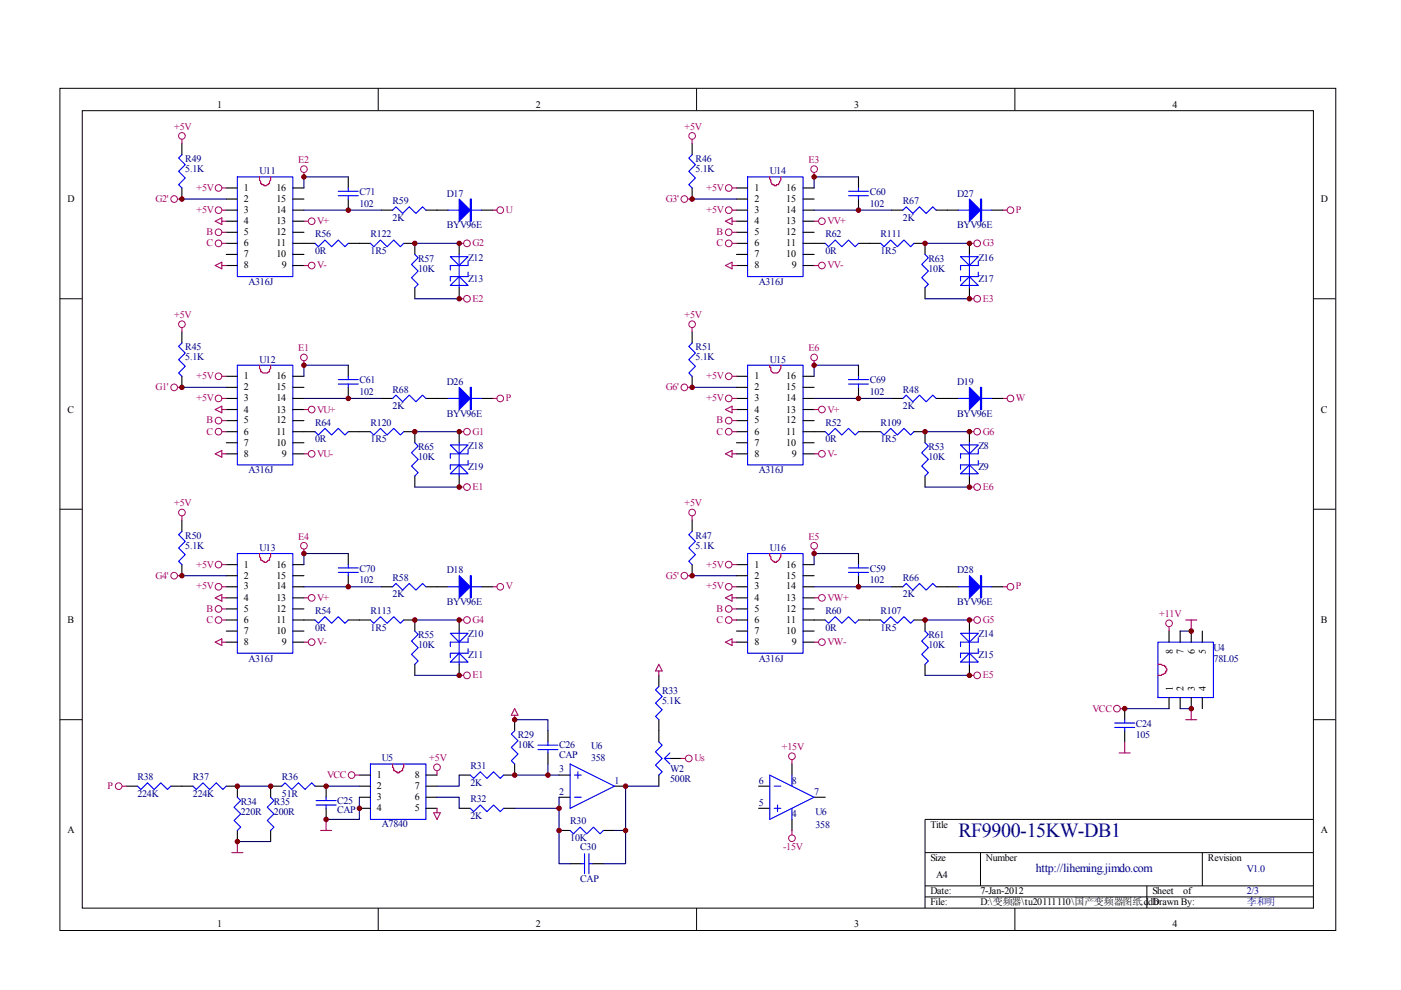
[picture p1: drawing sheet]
<svg xmlns="http://www.w3.org/2000/svg" width="297mm" height="210mm" viewBox="0 0 297 210" stroke-linecap="round" stroke-linejoin="round" font-family="sans-serif">
<g fill="none" stroke="#000" stroke-width=".21">
<path d="M12.7 18.7h270.5v178.6h-270.5zM80.2 18.7v4.7M147.7 18.7v4.7M215.2 18.7v4.7M17.4 23.5h261.1v169h-261.1zM12.7 63.3h4.7M278.4 63.3h4.7M12.7 108h4.7M278.4 108h4.7M12.7 152.6h4.7M278.4 152.6h4.7M278.4 173.7h-82.3v18.8"/>
<path d="M80.2 192.5v4.7M147.7 192.5v4.7M196.1 180.8h82.3M196.1 187.8h82.3M196.1 190.2h82.3M207.9 180.8v7M215.2 192.5v4.7M243.2 187.8v4.7M254.9 180.8v7"/>
</g>
<g fill="none" stroke="#00f" stroke-width=".23">
<path d="M38.6 32.8l-.7 .7 1.4 1.4-1.4 1.4 1.4 1.4-1.4 1.5 .7 .7M50.3 37.5h11.8v21.1h-11.8zM73.8 39.9v.7M146.7 32.8l-.7 .7 1.4 1.4-1.4 1.4 1.4 1.4-1.4 1.5 .7 .7M158.5 37.5h11.8v21.1h-11.8zM182 39.9v.7M66.8 51.6l.7 .7 1.4-1.4 1.4 1.4 1.4-1.4 1.4 1.4 .7-.7M71.7 40.6h4.3M71.7 41.5h4.3M73.8 41.5v.7M78.5 51.6l.8 .7 1.4-1.4 1.4 1.4 1.4-1.4 1.4 1.4 .7-.7M83.2 44.6l.8-.7 1.4 1.4 1.4-1.4 1.4 1.4 1.4-1.4 .7 .7"/>
<path d="M88 53.9l.7 .8-1.5 1.4 1.5 1.4-1.5 1.4 1.5 1.4-.7 .7M95 44.6h7.1M95.5 54.4h3.7l-1.8 1.9zM97.4 58.6l1.8 1.9h-3.7zM97.4 53.9v7.1M99.2 55.4v.9h-3.7v.9M99.2 57.7v.9h-3.7v1M175 51.6l.7 .7 1.4-1.4 1.4 1.4 1.4-1.4 1.4 1.4 .7-.7M179.9 40.6h4.2M179.9 41.5h4.2M182 41.5v.7M186.7 51.6l.7 .7 1.4-1.4 1.4 1.4 1.5-1.4 1.4 1.4 .7-.7"/>
<path d="M191.4 44.6l.7-.7 1.4 1.4 1.5-1.4 1.4 1.4 1.4-1.4 .7 .7M196.1 53.9l.7 .8-1.4 1.4 1.4 1.4-1.4 1.4 1.4 1.4-.7 .7M203.2 44.6h7M203.6 54.4h3.8l-1.9 1.9zM205.5 53.9v7.1M207.4 55.4v.9h-3.8v.9M207.4 57.7v.9h-3.8v1M38.6 72.7l-.7 .7 1.4 1.5-1.4 1.4 1.4 1.4-1.4 1.4 .7 .7M50.3 77.4h11.8v21.2h-11.8zM73.8 79.8v.7M146.7 72.7l-.7 .7 1.4 1.5-1.4 1.4 1.4 1.4-1.4 1.4 .7 .7M158.5 77.4h11.8v21.2h-11.8z"/>
<path d="M182 79.8v.7M203.6 60.5l1.9-1.9 1.9 1.9zM66.8 91.5l.7 .7 1.4-1.4 1.4 1.4 1.4-1.4 1.4 1.4 .7-.7M71.7 80.5h4.3M71.7 81.4h4.3M73.8 81.4v.7M78.5 91.5l.8 .7 1.4-1.4 1.4 1.4 1.4-1.4 1.4 1.4 .7-.7M83.2 84.5l.8-.7 1.4 1.4 1.4-1.4 1.4 1.4 1.4-1.4 .7 .7M88 93.9l.7 .7-1.5 1.4 1.5 1.4-1.5 1.4 1.5 1.4-.7 .7M95 84.5h7.1M95.5 94.3h3.7l-1.8 1.9zM97.4 93.9v7"/>
<path d="M99.2 95.3v.9h-3.7v1M99.2 97.6v1h-3.7v.9M175 91.5l.7 .7 1.4-1.4 1.4 1.4 1.4-1.4 1.4 1.4 .7-.7M179.9 80.5h4.2M179.9 81.4h4.2M182 81.4v.7M186.7 91.5l.7 .7 1.4-1.4 1.4 1.4 1.5-1.4 1.4 1.4 .7-.7M191.4 84.5l.7-.7 1.4 1.4 1.5-1.4 1.4 1.4 1.4-1.4 .7 .7M196.1 93.9l.7 .7-1.4 1.4 1.4 1.4-1.4 1.4 1.4 1.4-.7 .7M203.2 84.5h7M203.6 94.3h3.8l-1.9 1.9zM205.5 93.9v7"/>
<path d="M207.4 95.3v.9h-3.8v1M207.4 97.6v1h-3.8v.9M38.6 112.7l-.7 .7 1.4 1.4-1.4 1.4 1.4 1.4-1.4 1.4 .7 .7M50.3 117.4h11.8v21.1h-11.8zM73.8 119.7v.7M95.5 100.4l1.9-1.8 1.8 1.8zM146.7 112.7l-.7 .7 1.4 1.4-1.4 1.4 1.4 1.4-1.4 1.4 .7 .7M158.5 117.4h11.8v21.1h-11.8zM182 119.7v.7M203.6 100.4l1.9-1.8 1.9 1.8zM66.8 131.5l.7 .7 1.4-1.4 1.4 1.4 1.4-1.4 1.4 1.4 .7-.7M71.7 120.4h4.3"/>
<path d="M71.7 121.4h4.3M73.8 121.4v.7M78.5 131.5l.8 .7 1.4-1.4 1.4 1.4 1.4-1.4 1.4 1.4 .7-.7M83.2 124.4l.8-.7 1.4 1.4 1.4-1.4 1.4 1.4 1.4-1.4 .7 .7M88 133.8l.7 .7-1.5 1.4 1.5 1.4-1.5 1.4 1.5 1.4-.7 .8M95 124.4h7.1M95.5 134.3h3.7l-1.8 1.9zM97.4 133.8v7.1M99.2 135.2v1h-3.7v.9M99.2 137.6v.9h-3.7v.9M175 131.5l.7 .7 1.4-1.4 1.4 1.4 1.4-1.4 1.4 1.4 .7-.7M179.9 120.4h4.2"/>
<path d="M179.9 121.4h4.2M182 121.4v.7M186.7 131.5l.7 .7 1.4-1.4 1.4 1.4 1.5-1.4 1.4 1.4 .7-.7M191.4 124.4l.7-.7 1.4 1.4 1.5-1.4 1.4 1.4 1.4-1.4 .7 .7M196.1 133.8l.7 .7-1.4 1.4 1.4 1.4-1.4 1.4 1.4 1.4-.7 .8M203.2 124.4h7M203.6 134.3h3.8l-1.9 1.9zM205.5 133.8v7.1M207.4 135.2v1h-3.8v.9M207.4 137.6v.9h-3.8v.9M245.5 136.2h11.8v11.7h-11.8zM95.5 140.4l1.9-1.9 1.8 1.9z"/>
<path d="M109.1 154.9l-.7 .7 1.4 1.5-1.4 1.4 1.4 1.4-1.4 1.4 .7 .7M114.1 158h4.2M114.1 158.9h4.2M116.2 157.3v.7M116.2 158.9v.7M139.7 145.5l-.7 .8 1.4 1.4-1.4 1.4 1.4 1.4-1.4 1.4 .7 .7M139.7 157.3l.7 .7-1.4 1.4 1.4 1.4-1.4 1.4 1.4 1.4-.7 .7M142 159.6l-1.1 1.2M203.6 140.4l1.9-1.9 1.9 1.9zM236.3 154.2h4.3M236.3 153.3h4.3M238.5 152.6v.7"/>
<path d="M238.5 154.2v.7M29.2 166.7l.7 .7 1.4-1.4 1.4 1.4 1.4-1.4 1.4 1.4 .7-.7M40.9 166.7l.7 .7 1.4-1.4 1.4 1.4 1.5-1.4 1.4 1.4 .7-.7M50.3 169l.7 .7-1.4 1.4 1.4 1.5-1.4 1.4 1.4 1.4-.7 .7M57.4 169l.7 .7-1.4 1.4 1.4 1.5-1.4 1.4 1.4 1.4-.7 .7M59.7 166.7l.7-.7 1.4 1.4 1.5-1.4 1.4 1.4 1.4-1.4 .7 .7M67 169.7h4.3M67 170.7h4.3M69.1 169v.7M69.1 170.7v.7M78.5 162h11.8v11.7h-11.8zM99.7 164.3l.7 .7 1.4-1.4 1.4 1.4 1.4-1.4 1.5 1.4 .7-.7"/>
<path d="M99.7 171.4l.7 .7 1.4-1.4 1.4 1.4 1.4-1.4 1.5 1.4 .7-.7M120.9 176.1l.7 .7 1.4-1.4 1.4 1.4 1.4-1.4 1.4 1.4 .7-.7M120.9 162l9.4 4.7-9.4 4.7zM121.8 169h1.4M121.8 164.3h1.4M122.5 163.6v1.4M140.9 160.8h1.1M140.9 160.8l1.1 1.2M163.2 164.3l9.4 4.7-9.4 4.7zM164.1 166.7h1.5M164.1 171.4h1.5M164.9 170.7v1.4"/>
<path d="M167.9 164.3v2.4M167.9 171.4v2.3M123.2 183.1h.7M123.9 181v4.2M124.9 183.1h.7M124.9 181v4.2"/>
</g>
<path d="M55 37.5v.7l.3 .2v.5h.2v.3h.5v.2h.4l.5-.2v-.3h.2v-.5l.3-.2v-.7M163.2 37.5l.2 1.2 .3 .5h.4v.2h.5v-.2h.5l.5-1v-.7M55 77.4v.7l.3 .3v.4a2.01 2.01 0 0 0 1.8 0v-.4l.3-.3v-.7M163.2 77.4v.5h.2a1.02 1.02 0 0 0 .4 1 1.02 1.02 0 0 0 1.1 .2l.7-1v-.7M55 117.4v.7l.3 .2v.5l.7 .2v.2a.74 .74 0 0 0 .9-.4h.2v-.5l.3-.2v-.7M163.2 117.4v.4l.2 .3a.71 .71 0 0 0 .7 .9v.2h.5v-.2a.85 .85 0 0 0 .7-.7l.3-.2v-.7M245.5 140.9h.7l.3 .2h.4v.2h.3l.2 .5v.5h-.2v.4l-1 .5h-.7M83.2 162v.7l.3 .2v.5l.7 .2v.3h.5v-.3l.7-.2v-.5l.2-.2v-.7" fill="none" stroke="#f00" stroke-width=".23"/>
<g fill="none" stroke="#000" stroke-width=".23">
<path d="M38.6 30.5v2.3M38.6 39.9v2.3M48 39.9h2.3M62.1 39.9h2.3M73.8 37.5v2.4M146.7 30.5v2.3M146.7 39.9v2.3M156.2 39.9h2.3M170.3 39.9h2.3M182 37.5v2.4M48 42.2h2.3M48 44.6h2.3"/>
<path d="M48 46.9h2.3M48 49.3h2.3M48 51.6h2.3M48 53.9h2.3M48 56.3h2.3M62.1 42.2h2.3M62.1 44.6h2.3M62.1 46.9h2.3M62.1 49.3h2.3M62.1 51.6h4.7M62.1 53.9h2.3M62.1 56.3h2.3"/>
<path d="M73.8 51.6h4.7M73.8 42.2v2.4M80.9 44.6h2.3M85.6 51.6h2.4v2.3M90.3 44.6h4.7M97.4 51.6v2.3M102.1 44.6h2.3M156.2 42.2h2.3M156.2 44.6h2.3M156.2 46.9h2.3M156.2 49.3h2.3M156.2 51.6h2.3"/>
<path d="M156.2 53.9h2.3M156.2 56.3h2.3M170.3 42.2h2.3M170.3 44.6h2.3M170.3 46.9h2.3M170.3 49.3h2.3M170.3 51.6h4.7M170.3 53.9h2.3M170.3 56.3h2.3M182 51.6h4.7M182 42.2v2.4M189.1 44.6h2.3"/>
<path d="M193.8 51.6h2.3v2.3M198.5 44.6h4.7M205.5 51.6v2.3M210.2 44.6h2.4M38.6 70.4v2.3M38.6 79.8v2.3M48 79.8h2.3M62.1 79.8h2.3M73.8 77.4v2.4M88 61v2.3M97.4 61v2.3M146.7 70.4v2.3"/>
<path d="M146.7 79.8v2.3M156.2 79.8h2.3M170.3 79.8h2.3M182 77.4v2.4M196.1 61v2.3M205.5 61v2.3M48 82.1h2.3M48 84.5h2.3M48 86.8h2.3M48 89.2h2.3M48 91.5h2.3M48 93.9h2.3"/>
<path d="M48 96.2h2.3M62.1 82.1h2.3M62.1 84.5h2.3M62.1 86.8h2.3M62.1 89.2h2.3M62.1 91.5h4.7M62.1 93.9h2.3M62.1 96.2h2.3M73.8 82.1v2.4M73.8 91.5h4.7M80.9 84.5h2.3M85.6 91.5h2.4v2.4"/>
<path d="M90.3 84.5h4.7M97.4 91.5v2.4M102.1 84.5h2.3M156.2 82.1h2.3M156.2 84.5h2.3M156.2 86.8h2.3M156.2 89.2h2.3M156.2 91.5h2.3M156.2 93.9h2.3M156.2 96.2h2.3M170.3 82.1h2.3M170.3 84.5h2.3"/>
<path d="M170.3 86.8h2.3M170.3 89.2h2.3M170.3 91.5h4.7M170.3 93.9h2.3M170.3 96.2h2.3M182 91.5h4.7M182 82.1v2.4M189.1 84.5h2.3M193.8 91.5h2.3v2.4M198.5 84.5h4.7M205.5 91.5v2.4M210.2 84.5h2.4"/>
<path d="M38.6 110.3v2.4M38.6 119.7v2.4M48 119.7h2.3M62.1 119.7h2.3M73.8 117.4v2.3M88 100.9v2.4M97.4 100.9v2.4M146.7 110.3v2.4M146.7 119.7v2.4M156.2 119.7h2.3M170.3 119.7h2.3M182 117.4v2.3"/>
<path d="M196.1 100.9v2.4M205.5 100.9v2.4M48 122.1h2.3M48 124.4h2.3M48 126.8h2.3M48 129.1h2.3M48 131.5h2.3M48 133.8h2.3M48 136.2h2.3M62.1 122.1h2.3M62.1 124.4h2.3M62.1 126.8h2.3"/>
<path d="M62.1 129.1h2.3M62.1 131.5h4.7M62.1 133.8h2.3M62.1 136.2h2.3M73.8 122.1v2.3M73.8 131.5h4.7M80.9 124.4h2.3M85.6 131.5h2.4v2.3M90.3 124.4h4.7M97.4 131.5v2.3M102.1 124.4h2.3M156.2 122.1h2.3"/>
<path d="M156.2 124.4h2.3M156.2 126.8h2.3M156.2 129.1h2.3M156.2 131.5h2.3M156.2 133.8h2.3M156.2 136.2h2.3M170.3 122.1h2.3M170.3 124.4h2.3M170.3 126.8h2.3M170.3 129.1h2.3M170.3 131.5h4.7M170.3 133.8h2.3"/>
<path d="M170.3 136.2h2.3M182 131.5h4.7M182 122.1v2.3M189.1 124.4h2.3M193.8 131.5h2.3v2.3M198.5 124.4h4.7M205.5 131.5v2.3M210.2 124.4h2.4M247.9 133.8v2.4M250.2 133.8v2.4M252.6 133.8v2.4M254.9 133.8v2.4"/>
<path d="M88 140.9v2.3M97.4 140.9v2.3M109.1 152.6v2.3M116.2 154.9v2.4M116.2 159.6v2.4M139.7 143.2v2.3M139.7 152.6v4.7M196.1 140.9v2.3M205.5 140.9v2.3M238.5 150.2v2.4M238.5 154.9v2.4M247.9 147.9v2.3"/>
<path d="M250.2 147.9v2.3M252.6 147.9v2.3M254.9 147.9v2.3M26.8 166.7h2.4M36.2 166.7h4.7M48 166.7h2.3v2.3M50.3 176.1v2.3M57.4 176.1v2.3M59.7 166.7h-2.3v2.3M66.8 166.7h2.3v2.3M69.1 171.4v2.3M76.2 169h2.3"/>
<path d="M76.2 164.3h2.3M76.2 166.7h2.3M76.2 171.4h2.3M90.3 169h2.4M90.3 164.3h2.4M90.3 166.7h2.4M90.3 171.4h2.4M97.4 164.3h2.3M97.4 171.4h2.3M106.8 171.4h2.3M109.1 162v2.3h-2.3M118.5 169h2.4"/>
<path d="M118.5 164.3h2.4M118.5 176.1h2.4M127.9 176.1h2.4M130.3 166.7h2.3M139.7 164.3v2.4M142 160.8h2.4M160.9 166.7h2.3M160.9 171.4h2.3M167.9 162v2.3M167.9 173.7v2.4M172.6 169h2.4M120.9 183.1h2.3"/>
<path d="M125.6 183.1h2.3"/>
</g>
<g fill="none" stroke="#a1006a" stroke-width=".21">
<circle cx="38.6" cy="28.8" r=".71"/>
<circle cx="46.3" cy="39.9" r=".7"/>
<circle cx="64.4" cy="35.9" r=".71"/>
<circle cx="146.7" cy="28.8" r=".7"/>
<circle cx="154.5" cy="39.9" r=".71"/>
<circle cx="172.6" cy="35.9" r=".71"/>
<circle cx="36.9" cy="42.2" r=".71"/>
<circle cx="46.3" cy="49.2" r=".71"/>
<circle cx="46.3" cy="51.6" r=".71"/>
<circle cx="46.3" cy="44.6" r=".7"/>
<circle cx="66.1" cy="46.9" r=".7"/>
<circle cx="66.1" cy="56.3" r=".7"/>
<circle cx="99" cy="51.6" r=".71"/>
<circle cx="106.1" cy="44.6" r=".71"/>
<circle cx="145.1" cy="42.2" r=".7"/>
<circle cx="154.5" cy="49.2" r=".71"/>
<circle cx="154.5" cy="51.6" r=".71"/>
<circle cx="154.5" cy="44.6" r=".71"/>
<circle cx="174.3" cy="56.3" r=".71"/>
<circle cx="174.3" cy="46.9" r=".71"/>
<circle cx="207.2" cy="51.6" r=".71"/>
<circle cx="214.2" cy="44.6" r=".71"/>
<circle cx="38.6" cy="68.7" r=".71"/>
<circle cx="46.3" cy="79.8" r=".71"/>
<circle cx="64.4" cy="75.8" r=".7"/>
<circle cx="99" cy="63.3" r=".71"/>
<circle cx="146.7" cy="68.7" r=".71"/>
<circle cx="154.5" cy="79.8" r=".71"/>
<circle cx="172.6" cy="75.8" r=".71"/>
<circle cx="207.2" cy="63.3" r=".7"/>
<circle cx="36.9" cy="82.1" r=".71"/>
<circle cx="46.3" cy="91.5" r=".7"/>
<circle cx="46.3" cy="84.5" r=".7"/>
<circle cx="46.3" cy="89.2" r=".7"/>
<circle cx="66.1" cy="96.2" r=".71"/>
<circle cx="66.1" cy="86.8" r=".7"/>
<circle cx="99" cy="91.5" r=".71"/>
<circle cx="106.1" cy="84.5" r=".71"/>
<circle cx="145.1" cy="82.1" r=".71"/>
<circle cx="154.5" cy="91.5" r=".71"/>
<circle cx="154.5" cy="89.2" r=".71"/>
<circle cx="154.5" cy="84.5" r=".71"/>
<circle cx="174.3" cy="96.2" r=".71"/>
<circle cx="174.3" cy="86.8" r=".71"/>
<circle cx="207.2" cy="91.5" r=".7"/>
<circle cx="214.2" cy="84.5" r=".71"/>
<circle cx="38.6" cy="108.7" r=".71"/>
<circle cx="46.3" cy="119.7" r=".7"/>
<circle cx="64.4" cy="115.7" r=".71"/>
<circle cx="99" cy="103.3" r=".71"/>
<circle cx="146.7" cy="108.7" r=".7"/>
<circle cx="154.5" cy="119.7" r=".71"/>
<circle cx="172.6" cy="115.7" r=".71"/>
<circle cx="207.2" cy="103.3" r=".7"/>
<circle cx="36.9" cy="122.1" r=".71"/>
<circle cx="46.3" cy="129.1" r=".71"/>
<circle cx="46.3" cy="124.4" r=".7"/>
<circle cx="46.3" cy="131.5" r=".7"/>
<circle cx="66.1" cy="126.8" r=".71"/>
<circle cx="66.1" cy="136.2" r=".7"/>
<circle cx="99" cy="131.5" r=".71"/>
<circle cx="106.1" cy="124.4" r=".71"/>
<circle cx="145.1" cy="122.1" r=".7"/>
<circle cx="154.5" cy="129.1" r=".71"/>
<circle cx="154.5" cy="124.4" r=".71"/>
<circle cx="154.5" cy="131.5" r=".71"/>
<circle cx="174.3" cy="126.8" r=".71"/>
<circle cx="174.3" cy="136.2" r=".71"/>
<circle cx="207.2" cy="131.5" r=".7"/>
<circle cx="214.2" cy="124.4" r=".71"/>
<circle cx="247.9" cy="132.2" r=".71"/>
<circle cx="99" cy="143.2" r=".71"/>
<circle cx="207.2" cy="143.2" r=".71"/>
<circle cx="236.8" cy="150.2" r=".71"/>
<circle cx="25.2" cy="166.7" r=".71"/>
<circle cx="74.5" cy="164.3" r=".71"/>
<circle cx="92.7" cy="162.7" r=".71"/>
<circle cx="146" cy="160.8" r=".71"/>
<circle cx="167.9" cy="160.3" r=".71"/>
<circle cx="167.9" cy="177.7" r=".71"/>
</g>
<g fill="none" stroke="#a1006a" stroke-width=".23">
<path d="M38.6 29.5v1M47 39.9h1M64.4 36.6v.9M146.7 29.5v1M155.2 39.9h1M172.6 36.6v.9M37.6 42.2h1M45.6 46.9l1.4-.7v1.4zM45.6 56.3l1.4-.7v1.4zM47 44.6h1M47 46.9h1M47 56.3h1"/>
<path d="M47 51.6h1M47 49.3h1M64.4 46.9h1M64.4 56.3h1M97.4 51.6h.9M104.4 44.6h1M145.8 42.2h.9M153.8 46.9l1.4-.7v1.4zM153.8 56.3l1.4-.7v1.4zM155.2 44.6h1M155.2 46.9h1M155.2 56.3h1"/>
<path d="M155.2 51.6h1M155.2 49.3h1M172.6 46.9h1M172.6 56.3h1M205.5 51.6h1M212.6 44.6h.9M38.6 69.5v.9M47 79.8h1M64.4 76.5v.9M97.4 63.3h.9M146.7 69.5v.9M155.2 79.8h1"/>
<path d="M172.6 76.5v.9M205.5 63.3h1M37.6 82.1h1M45.6 86.8l1.4-.7v1.4zM45.6 96.2l1.4-.7v1.4zM47 84.5h1M47 86.8h1M47 96.2h1M47 91.5h1M47 89.2h1M64.4 86.8h1M64.4 96.2h1"/>
<path d="M97.4 91.5h.9M104.4 84.5h1M145.8 82.1h.9M153.8 86.8l1.4-.7v1.4zM153.8 96.2l1.4-.7v1.4zM155.2 84.5h1M155.2 86.8h1M155.2 96.2h1M155.2 91.5h1M155.2 89.2h1M172.6 86.8h1M172.6 96.2h1"/>
<path d="M205.5 91.5h1M212.6 84.5h.9M38.6 109.4v.9M47 119.7h1M64.4 116.4v1M97.4 103.3h.9M146.7 109.4v.9M155.2 119.7h1M172.6 116.4v1M205.5 103.3h1M37.6 122.1h1M45.6 126.8l1.4-.7v1.4z"/>
<path d="M45.6 136.2l1.4-.8v1.5zM47 124.4h1M47 126.8h1M47 136.2h1M47 131.5h1M47 129.1h1M64.4 126.8h1M64.4 136.2h1M97.4 131.5h.9M104.4 124.4h1M145.8 122.1h.9M153.8 126.8l1.4-.7v1.4z"/>
<path d="M153.8 136.2l1.4-.8v1.5zM155.2 124.4h1M155.2 126.8h1M155.2 136.2h1M155.2 131.5h1M155.2 129.1h1M172.6 126.8h1M172.6 136.2h1M205.5 131.5h1M212.6 124.4h.9M247.9 132.9v.9M251.4 131.5h2.3"/>
<path d="M252.6 131.5v2.3M97.4 143.2h.9M109.1 150.2l.7 1.5h-1.4zM109.1 151.7v.9M139.7 140.9l.7 1.4h-1.4zM139.7 142.3v.9M205.5 143.2h1M237.3 159.6h2.3M237.5 150.2h1M238.5 157.3v2.3M251.4 152.6h2.3M252.6 150.2v2.4"/>
<path d="M25.9 166.7h.9M50.3 178.4v2.4M68 176.1h2.3M69.1 173.7v2.4M75.3 164.3h.9M91.9 172.3h1.5l-.7 1.4zM92.7 163.4v.9M92.7 171.4v.9M144.4 160.8h.9M167.9 161.1v.9M167.9 176.1v.9M49.1 180.8h2.4"/>
</g>
<g fill="#00f" stroke="#00f" stroke-width=".23">
<path d="M97.4 42.2l2.3 2.4-2.3 2.3z"/>
<path d="M97.4 82.1l2.3 2.4-2.3 2.3z"/>
<path d="M97.4 122.1l2.3 2.3-2.3 2.4z"/>
<path d="M205.5 42.2l2.4 2.4-2.4 2.3z"/>
<path d="M205.5 82.1l2.4 2.4-2.4 2.3z"/>
<path d="M205.5 122.1l2.4 2.3-2.4 2.4z"/>
<path d="M99.7 42.2h.2v4.7h-.2z" fill-rule="evenodd"/>
<path d="M99.7 82.1h.2v4.7h-.2z" fill-rule="evenodd"/>
<path d="M99.7 122.1h.2v4.7h-.2z" fill-rule="evenodd"/>
<path d="M207.9 42.2h.2v4.7h-.2z" fill-rule="evenodd"/>
<path d="M207.9 82.1h.2v4.7h-.2z" fill-rule="evenodd"/>
<path d="M207.9 122.1h.2v4.7h-.2z" fill-rule="evenodd"/>
</g>
<g fill="none" stroke="#000080" stroke-width=".23">
<path d="M73.8 37.5h-9.4v2.4M182 37.5h-9.4v2.4M38.6 42.2h9.4M64.4 44.6h16.5M88 51.6h9.4M146.7 42.2h9.5M172.6 44.6h16.5M196.1 51.6h9.4M73.8 77.4h-9.4v2.4M88 63.3h9.4M182 77.4h-9.4v2.4M196.1 63.3h9.4"/>
<path d="M38.6 82.1h9.4M64.4 84.5h16.5M88 91.5h9.4M146.7 82.1h9.5M172.6 84.5h16.5M196.1 91.5h9.4M73.8 117.4h-9.4v2.3M88 103.3h9.4M182 117.4h-9.4v2.3M196.1 103.3h9.4M38.6 122.1h9.4M64.4 124.4h16.5"/>
<path d="M88 131.5h9.4M146.7 122.1h9.5M172.6 124.4h16.5M196.1 131.5h9.4M250.2 133.8h2.4M88 143.2h9.4M109.1 152.6h7.1v2.3M196.1 143.2h9.4M238.5 150.2h9.4M250.2 150.2h2.4M50.3 166.7h7.1M50.3 178.4h7.1"/>
<path d="M69.1 166.7h7.1M76.2 169v4.7h-7.1M92.7 169h4.7v2.4M97.4 164.3v2.4h-4.7M109.1 164.3h9.4M109.1 171.4h9.4M116.2 162v2.3M118.5 169v14.1h2.4M130.3 176.1h2.3M139.7 166.7h-7.1v16.4h-4.7"/>
</g>
<g fill="#800000" stroke="#800000" stroke-width=".21">
<circle cx="88" cy="51.6" r=".47"/>
<circle cx="73.8" cy="44.6" r=".47"/>
<circle cx="88" cy="91.5" r=".47"/>
<circle cx="38.6" cy="82.1" r=".47"/>
<circle cx="64.4" cy="77.4" r=".47"/>
<circle cx="97.4" cy="91.5" r=".47"/>
<circle cx="97.4" cy="103.3" r=".47"/>
<circle cx="73.8" cy="84.5" r=".47"/>
<circle cx="88" cy="131.5" r=".47"/>
<circle cx="97.4" cy="143.2" r=".47"/>
<circle cx="73.8" cy="124.4" r=".47"/>
<circle cx="196.1" cy="51.6" r=".47"/>
<circle cx="182" cy="44.6" r=".47"/>
<circle cx="196.1" cy="91.5" r=".47"/>
<circle cx="182" cy="84.5" r=".47"/>
<circle cx="196.1" cy="131.5" r=".47"/>
<circle cx="182" cy="124.4" r=".47"/>
<circle cx="38.6" cy="42.2" r=".47"/>
<circle cx="97.4" cy="63.3" r=".47"/>
<circle cx="97.4" cy="51.6" r=".47"/>
<circle cx="64.4" cy="37.5" r=".47"/>
<circle cx="64.4" cy="117.4" r=".47"/>
<circle cx="172.6" cy="77.4" r=".47"/>
<circle cx="38.6" cy="122.1" r=".47"/>
<circle cx="97.4" cy="131.5" r=".47"/>
<circle cx="205.5" cy="51.6" r=".47"/>
<circle cx="205.5" cy="63.3" r=".47"/>
<circle cx="172.6" cy="37.5" r=".47"/>
<circle cx="146.7" cy="42.2" r=".47"/>
<circle cx="146.7" cy="122.1" r=".47"/>
<circle cx="205.5" cy="131.5" r=".47"/>
<circle cx="205.5" cy="143.2" r=".47"/>
<circle cx="172.6" cy="117.4" r=".47"/>
<circle cx="146.7" cy="82.1" r=".47"/>
<circle cx="205.5" cy="91.5" r=".47"/>
<circle cx="205.5" cy="103.3" r=".47"/>
<circle cx="69.1" cy="166.7" r=".47"/>
<circle cx="69.1" cy="173.7" r=".47"/>
<circle cx="76.2" cy="171.4" r=".47"/>
<circle cx="50.3" cy="166.7" r=".47"/>
<circle cx="57.4" cy="166.7" r=".47"/>
<circle cx="50.3" cy="178.4" r=".47"/>
<circle cx="132.6" cy="166.7" r=".47"/>
<circle cx="118.5" cy="176.1" r=".47"/>
<circle cx="109.1" cy="164.3" r=".47"/>
<circle cx="116.2" cy="164.3" r=".47"/>
<circle cx="118.5" cy="171.4" r=".47"/>
<circle cx="109.1" cy="152.6" r=".47"/>
<circle cx="132.6" cy="176.1" r=".47"/>
<circle cx="238.5" cy="150.2" r=".47"/>
<circle cx="252.6" cy="150.2" r=".47"/>
<circle cx="252.6" cy="133.8" r=".47"/>
</g>
<text font-size="4.2" fill="#000080" x="203.2" y="177.4">RF9900-15KW-DB1</text>
<text font-size="2.5" fill="#000080" x="219.6" y="184.8">http://liheming.jimdo.com</text>
<g font-size="2.1">
<text x="46.1" y="22.9">1</text>
<text x="113.6" y="22.9">2</text>
<text x="181.1" y="22.9">3</text>
<text x="248.6" y="22.9">4</text>
<text x="51.7" y="40.5">1</text>
<text x="58.6" y="40.5">16</text>
<text x="159.9" y="40.5">1</text>
<text x="166.7" y="40.5">16</text>
<text x="14.3" y="42.8">D</text>
<text x="51.7" y="42.8">2</text>
<text x="51.7" y="45.1">3</text>
<text x="51.7" y="47.5">4</text>
<text x="58.6" y="47.5">13</text>
<text x="58.6" y="45.1">14</text>
<text x="58.6" y="42.8">15</text>
<text x="159.9" y="42.8">2</text>
<text x="159.9" y="45.1">3</text>
<text x="159.9" y="47.5">4</text>
<text x="166.7" y="47.5">13</text>
<text x="166.7" y="45.1">14</text>
<text x="166.7" y="42.8">15</text>
<text x="280.1" y="42.8">D</text>
<text x="51.7" y="49.9">5</text>
<text x="51.7" y="52.2">6</text>
<text x="58.6" y="52.2">11</text>
<text x="58.6" y="49.9">12</text>
<text x="159.9" y="49.9">5</text>
<text x="159.9" y="52.2">6</text>
<text x="166.7" y="52.2">11</text>
<text x="166.7" y="49.9">12</text>
<text x="51.7" y="54.5">7</text>
<text x="51.7" y="56.9">8</text>
<text x="58.6" y="54.5">10</text>
<text x="59.8" y="56.9">9</text>
<text x="159.9" y="54.5">7</text>
<text x="159.9" y="56.9">8</text>
<text x="166.7" y="54.5">10</text>
<text x="167.9" y="56.9">9</text>
<text x="51.7" y="80.4">1</text>
<text x="51.7" y="82.7">2</text>
<text x="58.6" y="82.7">15</text>
<text x="58.6" y="80.4">16</text>
<text x="159.9" y="80.4">1</text>
<text x="159.9" y="82.7">2</text>
<text x="166.7" y="82.7">15</text>
<text x="166.7" y="80.4">16</text>
<text x="14.3" y="87.5">C</text>
<text x="51.7" y="85.1">3</text>
<text x="51.7" y="87.5">4</text>
<text x="51.7" y="89.8">5</text>
<text x="58.6" y="89.8">12</text>
<text x="58.6" y="87.5">13</text>
<text x="58.6" y="85.1">14</text>
<text x="159.9" y="85.1">3</text>
<text x="159.9" y="87.5">4</text>
<text x="159.9" y="89.8">5</text>
<text x="166.7" y="89.8">12</text>
<text x="166.7" y="87.5">13</text>
<text x="166.7" y="85.1">14</text>
<text x="280.1" y="87.5">C</text>
<text x="51.7" y="92.1">6</text>
<text x="51.7" y="94.5">7</text>
<text x="58.6" y="94.5">10</text>
<text x="58.6" y="92.1">11</text>
<text x="159.9" y="92.1">6</text>
<text x="159.9" y="94.5">7</text>
<text x="166.7" y="94.5">10</text>
<text x="166.7" y="92.1">11</text>
<text x="51.7" y="96.9">8</text>
<text x="59.8" y="96.9">9</text>
<text x="159.9" y="96.9">8</text>
<text x="167.9" y="96.9">9</text>
<text x="51.7" y="120.3">1</text>
<text x="51.7" y="122.7">2</text>
<text x="51.7" y="125">3</text>
<text x="58.6" y="125">14</text>
<text x="58.6" y="122.7">15</text>
<text x="58.6" y="120.3">16</text>
<text x="159.9" y="120.3">1</text>
<text x="159.9" y="122.7">2</text>
<text x="159.9" y="125">3</text>
<text x="166.7" y="125">14</text>
<text x="166.7" y="122.7">15</text>
<text x="166.7" y="120.3">16</text>
<text x="51.7" y="127.4">4</text>
<text x="51.7" y="129.7">5</text>
<text x="58.6" y="129.7">12</text>
<text x="58.6" y="127.4">13</text>
<text x="159.9" y="127.4">4</text>
<text x="159.9" y="129.7">5</text>
<text x="166.7" y="129.7">12</text>
<text x="166.7" y="127.4">13</text>
<text x="14.3" y="132.1">B</text>
<text x="51.7" y="132.1">6</text>
<text x="51.7" y="134.4">7</text>
<text x="51.7" y="136.8">8</text>
<text x="58.6" y="134.4">10</text>
<text x="58.6" y="132.1">11</text>
<text x="59.8" y="136.8">9</text>
<text x="159.9" y="132.1">6</text>
<text x="159.9" y="134.4">7</text>
<text x="159.9" y="136.8">8</text>
<text x="166.7" y="134.4">10</text>
<text x="166.7" y="132.1">11</text>
<text x="167.9" y="136.8">9</text>
<text x="280.1" y="132.1">B</text>
<text x="248.7" y="138.7" transform="rotate(-90 248.7 138.7)">8</text>
<text x="251" y="138.7" transform="rotate(-90 251 138.7)">7</text>
<text x="253.3" y="138.7" transform="rotate(-90 253.3 138.7)">6</text>
<text x="255.7" y="138.7" transform="rotate(-90 255.7 138.7)">5</text>
<text x="248.7" y="146.5" transform="rotate(-90 248.7 146.5)">1</text>
<text x="251" y="146.5" transform="rotate(-90 251 146.5)">2</text>
<text x="253.3" y="146.5" transform="rotate(-90 253.3 146.5)">3</text>
<text x="255.7" y="146.5" transform="rotate(-90 255.7 146.5)">4</text>
<text x="79.9" y="164.9">1</text>
<text x="79.9" y="167.3">2</text>
<text x="88" y="167.3">7</text>
<text x="88" y="164.9">8</text>
<text x="79.9" y="169.6">3</text>
<text x="79.9" y="172">4</text>
<text x="88" y="172">5</text>
<text x="88" y="169.6">6</text>
<text x="14.3" y="176.7">A</text>
<text x="197.3" y="175.5">Title</text>
<text x="280.1" y="176.7">A</text>
<text x="197.3" y="182.6">Size</text>
<text x="209" y="182.6">Number</text>
<text x="256.1" y="182.6">Revision</text>
<text x="197.3" y="189.6">Date:</text>
<text x="197.3" y="192">File:</text>
<text x="198.5" y="186.1">A4</text>
<text x="207.9" y="189.6">7-Jan-2012</text>
<text x="207.9" y="192">D:\变频器\tu20111110\国产变频器图纸.ddb</text>
<text x="244.3" y="189.6">Sheet</text>
<text x="244.3" y="192">Drawn By:</text>
<text x="250.9" y="189.6">of</text>
<text x="46.1" y="196.6">1</text>
<text x="113.6" y="196.6">2</text>
<text x="181.1" y="196.6">3</text>
<text x="248.6" y="196.6">4</text>
</g>
<g font-size="2.1" fill="#a1006a">
<text x="36.9" y="27.5">+5V</text>
<text x="145.1" y="27.5">+5V</text>
<text x="63.2" y="34.6">E2</text>
<text x="171.4" y="34.6">E3</text>
<text x="41.7" y="40.5">+5V</text>
<text x="149.8" y="40.5">+5V</text>
<text x="32.9" y="42.8">G2'</text>
<text x="41.7" y="45.1">+5V</text>
<text x="67.2" y="47.5">V+</text>
<text x="107.3" y="45.1">U</text>
<text x="141.1" y="42.8">G3'</text>
<text x="149.8" y="45.1">+5V</text>
<text x="175.4" y="47.5">VV+</text>
<text x="215.4" y="45.1">P</text>
<text x="43.8" y="49.9">B</text>
<text x="43.8" y="52.2">C</text>
<text x="100.2" y="52.2">G2</text>
<text x="151.9" y="49.9">B</text>
<text x="151.9" y="52.2">C</text>
<text x="208.4" y="52.2">G3</text>
<text x="67.2" y="56.9">V-</text>
<text x="175.4" y="56.9">VV-</text>
<text x="100.2" y="63.9">E2</text>
<text x="208.4" y="63.9">E3</text>
<text x="36.9" y="67.5">+5V</text>
<text x="145.1" y="67.5">+5V</text>
<text x="63.2" y="74.5">E1</text>
<text x="171.4" y="74.5">E6</text>
<text x="32.9" y="82.7">G1'</text>
<text x="41.7" y="80.4">+5V</text>
<text x="141.1" y="82.7">G6'</text>
<text x="149.8" y="80.4">+5V</text>
<text x="41.7" y="85.1">+5V</text>
<text x="43.8" y="89.8">B</text>
<text x="67.2" y="87.5">VU+</text>
<text x="107.3" y="85.1">P</text>
<text x="149.8" y="85.1">+5V</text>
<text x="151.9" y="89.8">B</text>
<text x="175.4" y="87.5">V+</text>
<text x="215.4" y="85.1">W</text>
<text x="43.8" y="92.1">C</text>
<text x="100.2" y="92.1">G1</text>
<text x="151.9" y="92.1">C</text>
<text x="208.4" y="92.1">G6</text>
<text x="67.2" y="96.9">VU-</text>
<text x="175.4" y="96.9">V-</text>
<text x="36.9" y="107.4">+5V</text>
<text x="100.2" y="103.9">E1</text>
<text x="145.1" y="107.4">+5V</text>
<text x="208.4" y="103.9">E6</text>
<text x="63.2" y="114.5">E4</text>
<text x="171.4" y="114.5">E5</text>
<text x="32.9" y="122.7">G4'</text>
<text x="41.7" y="120.3">+5V</text>
<text x="41.7" y="125">+5V</text>
<text x="107.3" y="125">V</text>
<text x="141.1" y="122.7">G5'</text>
<text x="149.8" y="120.3">+5V</text>
<text x="149.8" y="125">+5V</text>
<text x="215.4" y="125">P</text>
<text x="43.8" y="129.7">B</text>
<text x="67.2" y="127.4">V+</text>
<text x="151.9" y="129.7">B</text>
<text x="175.4" y="127.4">VW+</text>
<text x="245.8" y="130.9">+11V</text>
<text x="43.8" y="132.1">C</text>
<text x="67.2" y="136.8">V-</text>
<text x="100.2" y="132.1">G4</text>
<text x="151.9" y="132.1">C</text>
<text x="175.4" y="136.8">VW-</text>
<text x="208.4" y="132.1">G5</text>
<text x="100.2" y="143.8">E1</text>
<text x="208.4" y="143.8">E5</text>
<text x="231.6" y="150.9">VCC</text>
<text x="91" y="161.4">+5V</text>
<text x="147.2" y="161.4">Us</text>
<text x="165.8" y="159.1">+15V</text>
<text x="22.8" y="167.3">P</text>
<text x="69.3" y="164.9">VCC</text>
<text x="166" y="180.2">-15V</text>
</g>
<g font-size="2.1" fill="#000080">
<text x="39.3" y="34.4">R49</text>
<text x="147.5" y="34.4">R46</text>
<text x="39.3" y="36.5">5.1K</text>
<text x="55" y="36.9">U11</text>
<text x="76.2" y="41.4">C71</text>
<text x="94.7" y="41.7">D17</text>
<text x="147.5" y="36.5">5.1K</text>
<text x="163.2" y="36.9">U14</text>
<text x="184.4" y="41.4">C60</text>
<text x="202.9" y="41.7">D27</text>
<text x="76.2" y="43.8">102</text>
<text x="83.2" y="43.3">R59</text>
<text x="83.2" y="46.8">2K</text>
<text x="184.4" y="43.8">102</text>
<text x="191.4" y="43.3">R67</text>
<text x="191.4" y="46.8">2K</text>
<text x="66.8" y="50.3">R56</text>
<text x="66.8" y="53.9">0R</text>
<text x="78.6" y="50.3">R122</text>
<text x="78.6" y="53.9">1R5</text>
<text x="94.7" y="48.4">BYV96E</text>
<text x="175" y="50.3">R62</text>
<text x="175" y="53.9">0R</text>
<text x="186.7" y="50.3">R111</text>
<text x="186.7" y="53.9">1R5</text>
<text x="202.9" y="48.4">BYV96E</text>
<text x="88.6" y="55.5">R57</text>
<text x="88.6" y="57.6">10K</text>
<text x="99.2" y="55.3">Z12</text>
<text x="99.2" y="59.7">Z13</text>
<text x="196.8" y="55.5">R63</text>
<text x="196.8" y="57.6">10K</text>
<text x="207.4" y="55.3">Z16</text>
<text x="207.4" y="59.7">Z17</text>
<text x="52.7" y="60.5">A316J</text>
<text x="160.9" y="60.5">A316J</text>
<text x="39.3" y="74.3">R45</text>
<text x="39.3" y="76.4">5.1K</text>
<text x="55" y="76.9">U12</text>
<text x="147.5" y="74.3">R51</text>
<text x="147.5" y="76.4">5.1K</text>
<text x="163.2" y="76.9">U15</text>
<text x="76.2" y="81.3">C61</text>
<text x="76.2" y="83.7">102</text>
<text x="83.2" y="83.2">R68</text>
<text x="94.7" y="81.5">D26</text>
<text x="184.4" y="81.3">C69</text>
<text x="184.4" y="83.7">102</text>
<text x="191.4" y="83.2">R48</text>
<text x="202.9" y="81.5">D19</text>
<text x="83.2" y="86.7">2K</text>
<text x="94.7" y="88.4">BYV96E</text>
<text x="191.4" y="86.7">2K</text>
<text x="202.9" y="88.4">BYV96E</text>
<text x="66.8" y="90.3">R64</text>
<text x="66.8" y="93.7">0R</text>
<text x="78.6" y="90.3">R120</text>
<text x="78.6" y="93.7">1R5</text>
<text x="88.6" y="95.4">R65</text>
<text x="99.2" y="95.2">Z18</text>
<text x="175" y="90.3">R52</text>
<text x="175" y="93.7">0R</text>
<text x="186.7" y="90.3">R109</text>
<text x="186.7" y="93.7">1R5</text>
<text x="196.8" y="95.4">R53</text>
<text x="207.4" y="95.2">Z8</text>
<text x="52.7" y="100.3">A316J</text>
<text x="88.6" y="97.6">10K</text>
<text x="99.2" y="99.7">Z19</text>
<text x="160.9" y="100.3">A316J</text>
<text x="196.8" y="97.6">10K</text>
<text x="207.4" y="99.7">Z9</text>
<text x="39.3" y="114.2">R50</text>
<text x="39.3" y="116.3">5.1K</text>
<text x="55" y="116.8">U13</text>
<text x="147.5" y="114.2">R47</text>
<text x="147.5" y="116.3">5.1K</text>
<text x="163.2" y="116.8">U16</text>
<text x="76.2" y="121.3">C70</text>
<text x="76.2" y="123.6">102</text>
<text x="83.2" y="123.1">R58</text>
<text x="94.7" y="121.5">D18</text>
<text x="184.4" y="121.3">C59</text>
<text x="184.4" y="123.6">102</text>
<text x="191.4" y="123.1">R66</text>
<text x="202.9" y="121.5">D28</text>
<text x="66.8" y="130.1">R54</text>
<text x="78.6" y="130.1">R113</text>
<text x="83.2" y="126.7">2K</text>
<text x="94.7" y="128.3">BYV96E</text>
<text x="175" y="130.1">R60</text>
<text x="186.7" y="130.1">R107</text>
<text x="191.4" y="126.7">2K</text>
<text x="202.9" y="128.3">BYV96E</text>
<text x="66.8" y="133.7">0R</text>
<text x="78.6" y="133.7">1R5</text>
<text x="88.6" y="135.3">R55</text>
<text x="88.6" y="137.4">10K</text>
<text x="99.2" y="135.1">Z10</text>
<text x="175" y="133.7">0R</text>
<text x="186.7" y="133.7">1R5</text>
<text x="196.8" y="135.3">R61</text>
<text x="196.8" y="137.4">10K</text>
<text x="207.4" y="135.1">Z14</text>
<text x="257.3" y="137.9">U4</text>
<text x="52.7" y="140.3">A316J</text>
<text x="99.2" y="139.5">Z11</text>
<text x="160.9" y="140.3">A316J</text>
<text x="207.4" y="139.5">Z15</text>
<text x="257.3" y="140.3">78L05</text>
<text x="140.4" y="147.1">R33</text>
<text x="140.4" y="149.2">5.1K</text>
<text x="240.8" y="154.1">C24</text>
<text x="80.9" y="161.4">U5</text>
<text x="109.8" y="156.5">R29</text>
<text x="109.8" y="158.6">10K</text>
<text x="118.5" y="158.6">C26</text>
<text x="118.5" y="160.7">CAP</text>
<text x="125.3" y="158.8">U6</text>
<text x="125.3" y="161.4">358</text>
<text x="240.8" y="156.5">105</text>
<text x="29.1" y="165.5">R38</text>
<text x="40.9" y="165.5">R37</text>
<text x="59.8" y="165.5">R36</text>
<text x="99.7" y="163.1">R31</text>
<text x="99.7" y="166.6">2K</text>
<text x="118.5" y="163.8">3</text>
<text x="130.3" y="166.1">1</text>
<text x="142.1" y="163.8">W2</text>
<text x="142.1" y="165.9">500R</text>
<text x="160.9" y="166.1">6</text>
<text x="167.9" y="166.1">8</text>
<text x="29.1" y="168.9">224K</text>
<text x="40.9" y="168.9">224K</text>
<text x="51.1" y="170.6">R34</text>
<text x="51.1" y="172.7">220R</text>
<text x="58.1" y="170.6">R35</text>
<text x="58.1" y="172.7">200R</text>
<text x="59.8" y="168.9">51R</text>
<text x="71.5" y="170.4">C25</text>
<text x="71.5" y="172.5">CAP</text>
<text x="99.7" y="170.1">R32</text>
<text x="99.7" y="173.7">2K</text>
<text x="118.5" y="168.5">2</text>
<text x="160.9" y="170.8">5</text>
<text x="167.9" y="173.2">4</text>
<text x="172.6" y="168.5">7</text>
<text x="172.9" y="172.9">U6</text>
<text x="80.9" y="175.3">A7840</text>
<text x="120.9" y="174.8">R30</text>
<text x="120.9" y="178.3">10K</text>
<text x="172.9" y="175.5">358</text>
<text x="123" y="180.2">C30</text>
<text x="264.3" y="184.9">V1.0</text>
<text x="123" y="187">CAP</text>
<text x="264.3" y="192">李和明</text>
<text x="264.3" y="189.6">2/3</text>
</g>
</svg>
